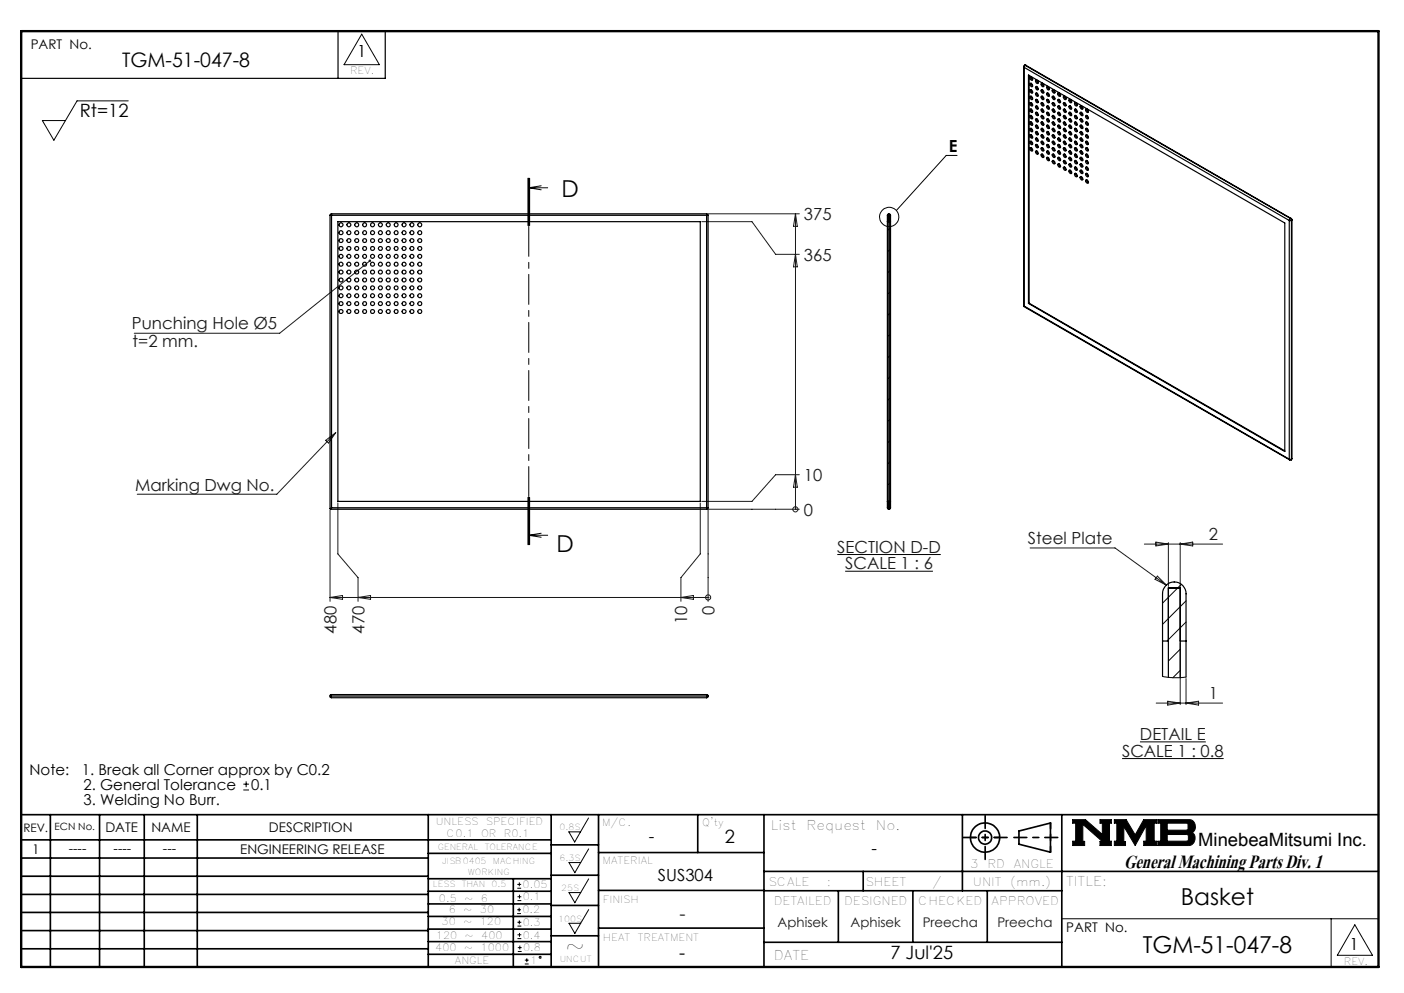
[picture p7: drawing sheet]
<svg xmlns="http://www.w3.org/2000/svg" width="297mm" height="210mm" viewBox="0 0 297 210" stroke-linecap="round" stroke-linejoin="round" font-family="sans-serif">
<g fill="none" stroke="#000" stroke-width=".21">
<path d="M76.5 7.2l3.8 6.5h-7.5zM27.1 21.3h-10.8l-4.9 8.4-2.4-4.2h4.9M111.7 37.7v10M111.8 39.7h4.1M111.8 39.7l2.7 .4M111.9 37.7v10M112 37.7v10M114.5 39.3l-2.7 .4M202.5 32.9h-2.3l-10.6 11.6M111.7 105.2v10M111.8 113.2h4.1M111.8 113.2l2.7 .4"/>
<path d="M111.9 105.2v10M112 105.2v10zM114.5 112.8l-2.7 .4M177.1 117.3h21.9M178.8 120.8h18.6M241.1 156.9h14M51.5 167.1h1.2M51.5 165.8h1.2M52.1 165.2v1.3M120.3 175.9h2.5l-1.2 2.2zM124.5 173l-1.7 2.9M124.5 179.5l-1.7 2.9"/>
<path d="M226.9 173.3h2.7l3.6 3.2v-2.4h-.5v-.8h2.4v.8h-.4v3.8h.4v.9h-2.4v-.9h.5l-4.1-3.6v3.6h.3v.9h-2.5v-.9h.6v-3.8h-.6zM235.7 173.3h2.5l1.9 3.3 1.8-3.3h2.8v.8h-.5v3.8h.5v.9h-2.8v-.9h.6v-3.3l-2.4 4.2-2.4-4v3.2h.4v.8h-2.4v-.9h.6v-3.8h-.6zM237.4 160.4h21.5M244.9 173.3h6.6a1.47 1.47 0 0 1 1.3 1.2 1.47 1.47 0 0 1-.7 1.6 1.48 1.48 0 0 1 .7 1.6 1.48 1.48 0 0 1-1.4 1.1h-6.5v-.9h.6v-3.8h-.6zM246.9 174.1h4.1l.3 .2v1l-.3 .3h-4.1zM246.9 176.5h4.2l.3 .3v.8l-.4 .3h-4.1zM109.4 193.2h.8M109.4 192.4h.8M109.4 187.8h.8M109.4 187h.8M109.5 198.5h.8M109.5 197.7h.8"/>
<path d="M109.5 195.9h.8M109.5 195h.8M109.5 190.5h.8M109.5 189.6h.8M109.8 192v.8M109.9 194.7v.8M109.9 186.6v.8M109.9 189.2v.8M109.9 197.3v.8M110 200v.8M120.4 182.4h2.4l-1.2 2.2zM120.4 188.8h2.4l-1.2 2.1z"/>
<path d="M120.4 195.3h2.4l-1.2 2.1zM124.5 185.9l-1.7 2.9M124.5 192.4l-1.7 2.9M224.6 194.3h67M281.6 194.3v10.2M286.6 195.6l3.7 6.4h-7.4zM109.5 201.2h.8M109.5 200.4h.8M111 203.9h.8M111 203.1h.8M111.4 202.7v.8"/>
<circle cx="188.1" cy="45.9" r="2.04"/>
<circle cx="114.3" cy="202.5" r=".2"/>
</g>
<g fill="none" stroke="#000" stroke-width=".35">
<path d="M4.5 172.3h287.1M4.5 177.6h112.1M10.7 172.3v32.2M21.1 172.3v32.2M30.5 172.3v32.2M41.7 172.3v32.2M90.6 172.3v32.2M116.6 172.3v32.2M116.6 178.7h10M126.6 172.3v32.2M147.6 172.3v8M161.6 172.3v32.2"/>
<path d="M203.6 172.3v16.1M215.5 175.7l6.7-1.6v6.1l-6.7-1.7zM224.6 172.3v32.2M4.5 185.3h86.1M4.5 181.5h86.1M4.5 189.2h86.1M4.5 193h86.1M4.5 196.8h86.1M90.6 199.1h26M90.6 193.8h26M90.6 188.5h26M90.6 191.2h26"/>
<path d="M90.6 180.5h26M90.6 185.8h26M90.6 196.5h26M108.6 185.8v18.5M116.6 185.1h10M116.6 191.5h10M116.6 197.9h10M126.6 196.3h35M126.6 188.3h35M126.6 180.3h35M161.6 184.3h130M161.6 199.3h63"/>
<path d="M161.6 188.4h63M177.3 188.4v10.9M182.6 184.3v4.1M193.1 188.4v10.9M208.8 188.4v10.9M4.5 200.7h86.1M90.6 201.8h26"/>
<circle cx="208.4" cy="177.1" r="3.1"/>
<circle cx="208.4" cy="177.1" r="1.4"/>
</g>
<path d="M4.5 6.6h287.1" fill="none" stroke="#000" stroke-width=".21" stroke-dasharray="6.3 1.3 1.3 1.3" stroke-dashoffset="1.9"/>
<path d="M71.5 6.6v10M81.5 6.6v10h-77" fill="none" stroke="#000" stroke-width=".25"/>
<path d="M205.3 177.1h6.2M222.2 174v6.2" fill="none" stroke="#000" stroke-width=".35" stroke-dasharray="15.2 1.3 1.3 1.3" stroke-dashoffset="14.1"/>
<path d="M203.8 177.1h9.2M208.4 172.5v9.2M214.5 177.1h9.3" fill="none" stroke="#000" stroke-width=".35" stroke-dasharray="15.2 1.3 1.3 1.3" stroke-dashoffset="12.5"/>
<path d="M4.5 6.6h287.1v197.9h-287.1z" fill="none" stroke="#000" stroke-width=".5"/>
<path d="M226.9 173.3v.8h.6v3.8h-.6v.9h2.5v-.9h-.3v-3.6l4.1 3.6h-.5v.9h2.4v-.9h-.4v-3.8h.4v-.8h-2.4v.8h.5v2.4l-3.6-3.2zM235.7 173.3v.8h.6v3.8h-.6v.9h2.4v-.8h-.4v-3.2l2.4 4 2.4-4.2v3.3h-.6v.9h2.8v-.9h-.5v-3.8h.5v-.8h-2.8l-1.8 3.3-1.9-3.3zM246.9 176.5h4.2l.3 .2v1l-.3 .2h-4.2zM244.9 173.3v.8h.6v3.8h-.6v.9h6.9l.7-.5 .3-.9-.1-.7-.6-.6a1.48 1.48 0 0 0 .7-1.6 1.48 1.48 0 0 0-1.3-1.2zM246.9 174.1h4.1l.3 .2v1.1l-.2 .2h-4.2z" fill-rule="evenodd" fill="#000"/>
<g fill="none" stroke="#191924" stroke-width=".21">
<path d="M78.2 55.2l-19 15.3h-30.8M148.4 46.9h10.7l5 6.9h5M149.8 45.2h19.3M168.3 45.2v62.5M168.3 53.8l.4 2.6h-.8zM168.3 45.2l.4 2.7h-.8zM68.9 93.1l2.1-1.6-1.5 2.2zM71 91.5l-12.4 13h-29.6M69.8 107.8v19.4M71.5 106.4v10.7l4.2 5.1v5M148.1 106.4v10.7l-4.1 5.1v5M168.3 107.7h.1"/>
<path d="M168.3 100.4l.4 2.6h-.8zM169.1 107.7h-19.3v19.5M169.1 100.4h-5l-5 5.6h-10.7M217.9 115.9h18l10.8 7.8M242.1 115.1h16.5M244.5 114.6l2.7 .5-2.7 .4zM247.2 114.8v9.2M249.7 114.8v9.2M249.7 115.1l2.6-.5v.9zM69.8 126.4h80M69.8 126.4l2.7-.5v.8zM75.7 126.4l2.7-.5v.8z"/>
<path d="M144 126.4l2.7-.5v.8zM149.8 126.4h.1M244.8 121.8l1.9 1.9-2.4-1.2zM249.7 135.9v13.1M244.6 148.7h14M247 148.3l2.7 .4-2.7 .4zM250.9 143.5v5.5M250.9 148.7l2.6-.4v.8z"/>
<circle cx="168.3" cy="107.7" r=".54"/>
<circle cx="149.8" cy="126.3" r=".55"/>
</g>
<path d="M111.9 37.7v77.5" fill="none" stroke="#000" stroke-width=".21" stroke-dasharray="6.3 1.3 1.3 1.3"/>
<path d="M78.1 55h.4l-.3 .2 .3-.2a.26 .26 0 0 1-.1 .4 .26 .26 0 0 1-.4-.1 .26 .26 0 0 1 .1-.3z" fill="#191924"/>
<g fill="none" stroke="#000" stroke-width=".25">
<path d="M216.5 14.1l.1 .1M216.5 14.1v50.7M216.6 14.2l56.1 32.4M216.6 14.2v50.5M216.7 13.8l-.2 .3M216.7 13.8h.3M216.7 13.8h.2M216.9 13.8l-.3 .4M216.9 13.8h.1M216.9 13.8l56.1 32.4M217 13.8l56.1 32.4M217.6 15.9l54.2 31.3v48.3l-54.2-31.3z"/>
<path d="M217.7 15.9v48.2M217.9 16.3a.39 .39 0 0 1 .5 .2 .39 .39 0 0 1-.1 .5l-.4-.3zM217.9 17.7a.39 .39 0 0 1 .5 .2 .39 .39 0 0 1-.1 .5l-.4-.3zM217.9 19a.39 .39 0 0 1 .5 .2 .39 .39 0 0 1-.1 .5l-.4-.2zM218.1 16.3l.3 .6M218.1 17.6l.3 .6M218.1 19l.3 .6M219.1 16.9a.44 .44 0 0 1 .4 .3 .44 .44 0 0 1 0 .5l-.4-.4zM219.1 18.3a.37 .37 0 0 1 .5 .3 .37 .37 0 0 1-.2 .4l-.3-.4zM219.1 19.6a.44 .44 0 0 1 .4 .3 .44 .44 0 0 1 0 .5l-.4-.4zM219.3 16.9l.1 .4 .2 .2M219.3 18.3l.1 .4 .2 .2"/>
<path d="M219.3 19.6l.1 .4 .2 .2M220.2 19a.39 .39 0 0 1 .5 .2 .39 .39 0 0 1-.1 .5l-.3-.2zM220.3 17.6a.42 .42 0 0 1 .5 .3 .42 .42 0 0 1-.2 .5l-.4-.5zM220.5 17.6l.3 .6M220.5 19l.3 .6M221.5 18.3a.37 .37 0 0 1 .5 .2 .37 .37 0 0 1-.3 .5l-.2-.2zM221.5 19.6a.44 .44 0 0 1 .4 .3 .44 .44 0 0 1-.1 .5l-.3-.3zM221.7 18.3v.4l.3 .2M221.7 19.6v.4l.3 .2M222.6 19a.39 .39 0 0 1 .5 .2 .39 .39 0 0 1-.1 .5l-.3-.2zM222.8 19l.4 .6M223.8 19.7a.39 .39 0 0 1 .5 .2 .39 .39 0 0 1-.1 .5l-.4-.3z"/>
<path d="M224 19.6l.3 .6M217.9 20.4a.39 .39 0 0 1 .5 .2 .39 .39 0 0 1-.1 .5l-.4-.3zM217.9 21.8a.39 .39 0 0 1 .5 .1 .39 .39 0 0 1-.1 .5l-.4-.2zM217.9 23.1a.39 .39 0 0 1 .5 .2 .39 .39 0 0 1-.1 .5l-.4-.2zM217.9 25.9a.39 .39 0 0 1 .5 .1 .39 .39 0 0 1-.1 .5l-.4-.2zM217.9 27.2a.39 .39 0 0 1 .5 .2 .39 .39 0 0 1-.1 .5l-.4-.3zM217.9 28.6a.39 .39 0 0 1 .5 .1 .39 .39 0 0 1-.1 .5l-.4-.2zM217.9 29.9a.39 .39 0 0 1 .5 .2 .39 .39 0 0 1-.1 .5l-.4-.3zM217.9 31.3a.39 .39 0 0 1 .5 .1 .39 .39 0 0 1-.1 .6l-.4-.3zM217.9 24.4a.42 .42 0 0 1 .5 .3 .42 .42 0 0 1-.1 .4l-.4-.3zM218.1 20.3l.3 .6M218.1 21.7l.3 .6"/>
<path d="M218.1 23.1l.3 .6M218.1 24.4l.3 .6M218.1 25.8l.3 .6M218.1 27.1l.3 .6M218.1 28.5l.3 .6M218.1 29.9l.1 .3 .2 .2M218.1 31.2l.3 .6M219.1 21.1a.4 .4 0 0 1 .4 .2 .4 .4 0 0 1 0 .5l-.4-.3zM219.1 23.8a.4 .4 0 0 1 .4 .2 .4 .4 0 0 1 0 .5l-.4-.3zM219.1 25.2a.4 .4 0 0 1 .4 .2 .4 .4 0 0 1 0 .5l-.3-.2zM219.1 22.4a.43 .43 0 0 1 .5 .3 .43 .43 0 0 1-.1 .4l-.4-.4zM219.1 26.4a.44 .44 0 0 1 .4 .3 .44 .44 0 0 1 0 .5l-.4-.4z"/>
<path d="M219.1 27.8a.37 .37 0 0 1 .5 .3 .37 .37 0 0 1-.2 .4l-.3-.4zM219.1 29.2a.44 .44 0 0 1 .4 .2 .44 .44 0 0 1 0 .5l-.4-.4zM219.1 30.5a.37 .37 0 0 1 .5 .3 .37 .37 0 0 1-.2 .4l-.3-.3zM219.1 31.9a.43 .43 0 0 1 .5 .3 .43 .43 0 0 1-.1 .5l-.4-.5zM219.3 21l.1 .4 .2 .2M219.3 22.4l.1 .3 .2 .3M219.3 23.7l.1 .4 .2 .2M219.3 25.1l.1 .4 .2 .2M219.3 26.4l.1 .4 .2 .2M219.3 27.8l.1 .4 .2 .2M219.3 29.2l.1 .3 .2 .3M219.3 30.5l.1 .4 .2 .2"/>
<path d="M219.3 31.9l.1 .3 .2 .3M220.3 20.3a.37 .37 0 0 1 .5 .3 .37 .37 0 0 1-.3 .5l-.3-.4zM220.3 21.7a.42 .42 0 0 1 .4 .2 .42 .42 0 0 1-.1 .5l-.4-.4zM220.3 23.1a.37 .37 0 0 1 .5 .2 .37 .37 0 0 1-.3 .5l-.3-.4zM220.3 24.4a.42 .42 0 0 1 .4 .3 .42 .42 0 0 1-.1 .4l-.4-.3zM220.3 25.8a.37 .37 0 0 1 .5 .2 .37 .37 0 0 1-.3 .5l-.3-.4zM220.3 27.2a.42 .42 0 0 1 .5 .2 .42 .42 0 0 1-.2 .5l-.4-.4zM220.3 28.5a.42 .42 0 0 1 .4 .3 .42 .42 0 0 1-.1 .4l-.4-.4zM220.3 29.9a.37 .37 0 0 1 .5 .2 .37 .37 0 0 1-.3 .5l-.3-.4zM220.3 31.2a.42 .42 0 0 1 .4 .3 .42 .42 0 0 1-.1 .5l-.4-.4zM220.3 32.6a.37 .37 0 0 1 .5 .2 .37 .37 0 0 1-.3 .5l-.3-.4zM220.5 20.3l.3 .6"/>
<path d="M220.5 21.7l.3 .6M220.5 23.1l.3 .6M220.5 24.4l.3 .6M220.5 25.8l.3 .6M220.5 27.1l.3 .6M220.5 28.5l.3 .6M220.5 29.9l.3 .5M220.5 31.2l.3 .6M220.5 32.6l.3 .6M221.5 21a.37 .37 0 0 1 .5 .3 .37 .37 0 0 1-.3 .4l-.2-.2zM221.5 22.4a.43 .43 0 0 1 .4 .2 .43 .43 0 0 1-.1 .5l-.3-.2zM221.5 23.7a.44 .44 0 0 1 .4 .3 .44 .44 0 0 1-.1 .5l-.3-.3z"/>
<path d="M221.5 25.1a.37 .37 0 0 1 .5 .2 .37 .37 0 0 1-.3 .5l-.2-.2zM221.5 26.4a.44 .44 0 0 1 .4 .3 .44 .44 0 0 1-.1 .5l-.3-.3zM221.5 27.8a.37 .37 0 0 1 .5 .3 .37 .37 0 0 1-.3 .4l-.2-.2zM221.5 29.2a.44 .44 0 0 1 .4 .2 .44 .44 0 0 1-.1 .5l-.3-.2zM221.5 30.5a.37 .37 0 0 1 .5 .3 .37 .37 0 0 1-.3 .4l-.2-.2zM221.5 31.9a.43 .43 0 0 1 .4 .3 .43 .43 0 0 1-.1 .5l-.3-.3zM221.5 33.3a.44 .44 0 0 1 .4 .2 .44 .44 0 0 1-.1 .5l-.3-.2zM221.7 21v.4l.3 .2M221.7 22.4v.3l.3 .3M221.7 23.7v.4l.3 .2M221.7 25.1v.4l.3 .2M221.7 26.4v.4l.3 .2"/>
<path d="M221.7 27.8v.4l.3 .2M221.7 29.2v.3l.3 .3M221.7 30.5v.4l.3 .2M221.7 31.9v.3l.3 .3M221.7 33.3v.3l.3 .3M222.7 20.3a.42 .42 0 0 1 .4 .3 .42 .42 0 0 1-.1 .5l-.4-.4zM222.7 21.7a.42 .42 0 0 1 .4 .2 .42 .42 0 0 1-.1 .5l-.4-.4zM222.7 23.1a.42 .42 0 0 1 .4 .2 .42 .42 0 0 1-.1 .5l-.4-.4zM222.7 24.4a.42 .42 0 0 1 .4 .3 .42 .42 0 0 1-.1 .4l-.4-.3zM222.7 25.8a.42 .42 0 0 1 .4 .2 .42 .42 0 0 1-.1 .5l-.3-.2-.1-.3zM222.7 27.2a.42 .42 0 0 1 .4 .2 .42 .42 0 0 1-.1 .5l-.4-.4zM222.7 28.5a.42 .42 0 0 1 .4 .3 .42 .42 0 0 1-.1 .4l-.4-.4z"/>
<path d="M222.7 29.9a.42 .42 0 0 1 .4 .2 .42 .42 0 0 1-.1 .5l-.4-.4zM222.7 31.2a.42 .42 0 0 1 .4 .3 .42 .42 0 0 1-.1 .5l-.4-.4zM222.7 32.6a.42 .42 0 0 1 .4 .2 .42 .42 0 0 1-.1 .5l-.3-.2-.1-.3zM222.7 33.9a.42 .42 0 0 1 .4 .3 .42 .42 0 0 1-.1 .5l-.4-.4zM222.8 20.3l.4 .6M222.8 21.7l.4 .6M222.8 23.1l.4 .6M222.8 24.4l.4 .6M222.8 25.8l.4 .6M222.8 27.1l.4 .6M222.8 28.5l.4 .6M222.8 29.9l.4 .5"/>
<path d="M222.8 31.2l.4 .6M222.8 32.6l.4 .6M222.8 33.9l.4 .6M223.8 21.1a.39 .39 0 0 1 .5 .2 .39 .39 0 0 1-.1 .5l-.4-.3zM223.8 23.8a.39 .39 0 0 1 .5 .2 .39 .39 0 0 1-.1 .5l-.4-.3zM223.8 25.2a.39 .39 0 0 1 .5 .1 .39 .39 0 0 1-.1 .6l-.4-.3zM223.8 34.7a.39 .39 0 0 1 .5 .2 .39 .39 0 0 1-.1 .5l-.4-.3zM223.8 22.4a.42 .42 0 0 1 .5 .2 .42 .42 0 0 1-.1 .5l-.4-.4zM223.8 26.4a.42 .42 0 0 1 .5 .3 .42 .42 0 0 1-.1 .5l-.4-.4zM223.8 27.8a.37 .37 0 0 1 .5 .3 .37 .37 0 0 1-.3 .4l-.2-.4zM223.8 29.2a.42 .42 0 0 1 .5 .2 .42 .42 0 0 1-.1 .5l-.4-.4zM223.8 30.5a.37 .37 0 0 1 .5 .3 .37 .37 0 0 1-.3 .4l-.2-.3z"/>
<path d="M223.8 31.9a.42 .42 0 0 1 .5 .3 .42 .42 0 0 1-.1 .5l-.4-.5zM223.8 33.3a.42 .42 0 0 1 .5 .2 .42 .42 0 0 1-.1 .5l-.4-.4zM224 21l.3 .6M224 22.4l.3 .6M224 23.7l.3 .6M224 25.1l.3 .6M224 26.4l.3 .6M224 27.8l.3 .6M224 29.2l.3 .6M224 30.5l.3 .6M224 31.9l.3 .6M224 33.3l.3 .6"/>
<path d="M224 34.6l.1 .4 .2 .2M225 29.9a.4 .4 0 0 1 .4 .2 .4 .4 0 0 1 0 .5l-.3-.1zM225 20.3a.37 .37 0 0 1 .5 .3 .37 .37 0 0 1-.3 .5l-.2-.4zM225 21.7a.44 .44 0 0 1 .4 .3 .44 .44 0 0 1 0 .4l-.4-.4zM225 23.1a.37 .37 0 0 1 .5 .2 .37 .37 0 0 1-.3 .5l-.2-.4zM225 24.4a.44 .44 0 0 1 .4 .3 .44 .44 0 0 1 0 .4l-.4-.3zM225 25.8a.37 .37 0 0 1 .5 .2 .37 .37 0 0 1-.3 .5l-.2-.4zM225 27.2a.43 .43 0 0 1 .5 .2 .43 .43 0 0 1-.1 .5l-.4-.4zM225 28.5a.44 .44 0 0 1 .4 .3 .44 .44 0 0 1 0 .4l-.4-.4zM225 31.2a.44 .44 0 0 1 .4 .3 .44 .44 0 0 1 0 .5l-.4-.4zM225 32.6a.37 .37 0 0 1 .5 .2 .37 .37 0 0 1-.3 .5l-.2-.4zM225 33.9a.44 .44 0 0 1 .4 .3 .44 .44 0 0 1 0 .5l-.4-.4z"/>
<path d="M225 35.3a.37 .37 0 0 1 .5 .3 .37 .37 0 0 1-.3 .4l-.2-.3zM225.2 20.3v.4l.3 .2M225.2 21.7v.3l.3 .3M225.2 23.1v.3l.3 .3M225.2 24.4v.4l.3 .2M225.2 25.8v.3l.3 .3M225.2 27.1v.4l.3 .2M225.2 28.5v.3l.3 .3M225.2 29.9v.3l.3 .2M225.2 31.2v.4l.3 .2M225.2 32.6v.3l.3 .3M225.2 33.9v.4l.3 .2"/>
<path d="M225.2 35.3v.4l.3 .2M226.1 21.1a.39 .39 0 0 1 .5 .2 .39 .39 0 0 1-.1 .5l-.3-.3zM226.1 23.8a.39 .39 0 0 1 .5 .2 .39 .39 0 0 1-.1 .5l-.3-.3zM226.1 25.2a.39 .39 0 0 1 .5 .1 .39 .39 0 0 1-.1 .6l-.3-.3zM226.1 34.7a.39 .39 0 0 1 .5 .2 .39 .39 0 0 1-.1 .5l-.3-.3zM226.2 22.4a.42 .42 0 0 1 .4 .2 .42 .42 0 0 1-.1 .5l-.4-.4zM226.2 26.4a.42 .42 0 0 1 .4 .3 .42 .42 0 0 1-.1 .5l-.4-.4zM226.2 27.8a.37 .37 0 0 1 .5 .3 .37 .37 0 0 1-.3 .4l-.3-.4zM226.2 29.2a.42 .42 0 0 1 .4 .2 .42 .42 0 0 1-.1 .5l-.4-.4zM226.2 30.5a.37 .37 0 0 1 .5 .3 .37 .37 0 0 1-.3 .4l-.3-.3zM226.2 31.9a.42 .42 0 0 1 .4 .3 .42 .42 0 0 1-.1 .5l-.4-.5zM226.2 33.3a.42 .42 0 0 1 .4 .2 .42 .42 0 0 1-.1 .5l-.4-.4z"/>
<path d="M226.2 36a.42 .42 0 0 1 .4 .2 .42 .42 0 0 1-.1 .5l-.4-.4zM226.3 21l.4 .6M226.3 22.4l.4 .6M226.3 23.7l.4 .6M226.3 25.1l.4 .6M226.3 26.4l.4 .6M226.3 27.8l.4 .6M226.3 29.2l.4 .6M226.3 30.5l.4 .6M226.3 31.9l.4 .6M226.3 33.3l.4 .6M226.3 34.6l.4 .6"/>
<path d="M226.3 36l.4 .6M227.4 21.7a.44 .44 0 0 1 .4 .2 .44 .44 0 0 1-.1 .5l-.3-.2zM227.4 23.1a.37 .37 0 0 1 .4 .2 .37 .37 0 0 1-.2 .5l-.2-.3zM227.4 24.4a.44 .44 0 0 1 .4 .3 .44 .44 0 0 1-.1 .4l-.3-.2zM227.4 25.8a.37 .37 0 0 1 .4 .2 .37 .37 0 0 1-.2 .5l-.2-.2zM227.4 27.2a.43 .43 0 0 1 .4 .2 .43 .43 0 0 1-.1 .5l-.3-.3zM227.4 28.5a.44 .44 0 0 1 .4 .2 .44 .44 0 0 1-.1 .5l-.3-.2zM227.4 29.9a.37 .37 0 0 1 .4 .2 .37 .37 0 0 1-.2 .5l-.2-.3zM227.4 31.2a.44 .44 0 0 1 .4 .3 .44 .44 0 0 1-.1 .5l-.3-.3zM227.4 32.6a.37 .37 0 0 1 .4 .2 .37 .37 0 0 1-.2 .5l-.2-.2zM227.4 33.9a.44 .44 0 0 1 .4 .3 .44 .44 0 0 1-.1 .5l-.3-.3zM227.4 35.3a.37 .37 0 0 1 .4 .2 .37 .37 0 0 1-.2 .5l-.2-.2z"/>
<path d="M227.4 36.7a.43 .43 0 0 1 .4 .2 .43 .43 0 0 1-.1 .5l-.3-.3zM227.5 21.7l.1 .3 .3 .3M227.5 23.1l.1 .3 .3 .3M227.5 24.4l.1 .4 .3 .2M227.5 25.8l.1 .3 .3 .3M227.5 27.1l.1 .4 .3 .2M227.5 28.5l.1 .3 .3 .3M227.5 29.9l.1 .3 .3 .2M227.5 31.2l.1 .4 .3 .2M227.5 32.6l.1 .3 .3 .3M227.5 33.9l.1 .4 .3 .2M227.5 35.3l.1 .4 .3 .2"/>
<path d="M227.5 36.6l.1 .4 .3 .2M228.5 23.8a.39 .39 0 0 1 .5 .2 .39 .39 0 0 1-.1 .5l-.3-.3zM228.5 25.2a.39 .39 0 0 1 .5 .1 .39 .39 0 0 1-.1 .6l-.3-.3zM228.5 34.7a.39 .39 0 0 1 .5 .2 .39 .39 0 0 1-.1 .5l-.3-.3zM228.6 22.4a.42 .42 0 0 1 .4 .2 .42 .42 0 0 1-.1 .5l-.4-.4zM228.6 26.4a.42 .42 0 0 1 .4 .3 .42 .42 0 0 1-.1 .5l-.4-.4zM228.6 27.8a.37 .37 0 0 1 .4 .3 .37 .37 0 0 1-.2 .4l-.3-.4zM228.6 29.2a.42 .42 0 0 1 .4 .2 .42 .42 0 0 1-.1 .5l-.4-.4zM228.6 30.5a.37 .37 0 0 1 .4 .3 .37 .37 0 0 1-.2 .4l-.3-.3zM228.6 31.9a.42 .42 0 0 1 .4 .3 .42 .42 0 0 1-.1 .5l-.4-.5zM228.6 33.3a.42 .42 0 0 1 .4 .2 .42 .42 0 0 1-.1 .5l-.4-.4zM228.6 36a.42 .42 0 0 1 .4 .2 .42 .42 0 0 1-.1 .5l-.4-.4z"/>
<path d="M228.6 37.4a.37 .37 0 0 1 .4 .2 .37 .37 0 0 1-.2 .5l-.3-.4zM228.7 22.4l.4 .6M228.7 23.7l.4 .6M228.7 25.1l.4 .6M228.7 26.4l.4 .6M228.7 27.8l.4 .6M228.7 29.2l.4 .6M228.7 30.5l.4 .6M228.7 31.9l.4 .6M228.7 33.3l.4 .6M228.7 34.6l.4 .6M228.7 36l.4 .6"/>
<path d="M228.7 37.4l.4 .6M229.7 24.5a.39 .39 0 0 1 .4 .1 .39 .39 0 0 1-.1 .5l-.3-.2zM229.7 29.9a.39 .39 0 0 1 .4 .2 .39 .39 0 0 1-.1 .5l-.3-.3zM229.7 23.1a.37 .37 0 0 1 .5 .2 .37 .37 0 0 1-.3 .5l-.2-.4zM229.7 25.8a.37 .37 0 0 1 .5 .2 .37 .37 0 0 1-.3 .5l-.2-.4zM229.7 27.2a.42 .42 0 0 1 .5 .2 .42 .42 0 0 1-.2 .5l-.3-.4zM229.7 28.5a.42 .42 0 0 1 .5 .3 .42 .42 0 0 1-.2 .4l-.3-.4zM229.7 31.2a.42 .42 0 0 1 .5 .3 .42 .42 0 0 1-.2 .5l-.3-.4zM229.7 32.6a.37 .37 0 0 1 .5 .2 .37 .37 0 0 1-.3 .5l-.2-.4zM229.7 33.9a.42 .42 0 0 1 .5 .3 .42 .42 0 0 1-.2 .5l-.3-.4zM229.7 35.3a.37 .37 0 0 1 .5 .2 .37 .37 0 0 1-.3 .5l-.2-.4zM229.7 36.7a.42 .42 0 0 1 .5 .2 .42 .42 0 0 1-.2 .5l-.3-.4z"/>
<path d="M229.7 38a.42 .42 0 0 1 .5 .3 .42 .42 0 0 1-.2 .5l-.3-.4zM229.9 23.1l.3 .6M229.9 24.4l.3 .6M229.9 25.8l.3 .6M229.9 27.1l.3 .6M229.9 28.5l.3 .6M229.9 29.9l.1 .3 .2 .2M229.9 31.2l.3 .6M229.9 32.6l.3 .6M229.9 33.9l.3 .6M229.9 35.3l.3 .6M229.9 36.6l.3 .6"/>
<path d="M229.9 38l.3 .6M69.8 45.5l.1 62.1M69.8 45.5h.3M70.1 45.2l-.3 .3M70.1 45.2v.3M70.1 45.5v61.9M70.1 45.5h79.4M70.1 45.2h79.4M71.5 46.9h76.6v59.1h-76.6zM149.5 45.5h.3M149.5 45.2l.3 .3M149.5 45.2v.3"/>
<path d="M149.5 45.5v61.9M149.8 45.5v61.9M187.7 46.9h.2M187.9 45.3h.3l.2 .2v61.9a.34 .34 0 0 1-.4 .3 .34 .34 0 0 1-.3-.3v-61.9zM187.9 45.4h.3v62.2h-.3zM188.2 46.9h.2M272.7 46.6h.5M272.7 46.6v50.5M273 46.2l.2 .4M273 46.2l-.3 .4M273 46.2h.1M273.1 46.2l.2 .3"/>
<path d="M273.2 46.6v50.5M273.3 46.5l-.1 .1M273.3 46.5v50.5M216.5 64.8l56.3 32.5M216.6 64.7l-.1 .1M216.6 64.7l56.1 32.4M217.7 64.1l-.1 .1M217.7 64.1l54.1 31.2M272.7 97.1h.5M272.7 97.1l.1 .2M272.8 97.3h.3M273.2 97.1l-.1 .2"/>
<path d="M273.3 97l-.2 .3M273.3 97l-.1 .1M69.9 107.6l79.6 .1M70.1 107.4l-.2 .2M70.1 107.4h79.4M149.5 107.4v.3M149.5 107.4h.3M149.8 107.4l-.1 .2-.2 .1M187.7 106h.2M187.9 107.2h.3M188.2 106h.2M245.9 135.6h1.3"/>
<path d="M249.7 135.6h1.2M69.9 147.5l79.6 .1M69.9 147v.5M69.9 147l.1 .2M70 147.2l-.1 .3M70 147.2h79.5M149.5 147.2v.4M149.5 147.2h.3M149.5 146.9v.3M149.5 146.9l-79.6 .1M149.5 146.9l.3 .3M149.8 147.2v.2l-.3 .2"/>
<path d="M245.9 143v-17.4a2.49 2.49 0 0 1 2.5-2.5 2.49 2.49 0 0 1 2.5 2.5v17.6M247.2 143.3v-19h2.5v19"/>
<circle cx="72.1" cy="50.9" r=".41"/>
<circle cx="72.1" cy="52.5" r=".41"/>
<circle cx="72.1" cy="47.5" r=".41"/>
<circle cx="72.1" cy="54.2" r=".41"/>
<circle cx="72.1" cy="59.2" r=".41"/>
<circle cx="72.1" cy="57.5" r=".42"/>
<circle cx="72.1" cy="49.2" r=".42"/>
<circle cx="72.1" cy="55.9" r=".42"/>
<circle cx="73.8" cy="50.9" r=".42"/>
<circle cx="73.8" cy="52.5" r=".42"/>
<circle cx="73.8" cy="47.5" r=".42"/>
<circle cx="73.8" cy="59.2" r=".42"/>
<circle cx="73.8" cy="54.2" r=".42"/>
<circle cx="73.8" cy="49.2" r=".42"/>
<circle cx="73.8" cy="55.9" r=".42"/>
<circle cx="73.8" cy="57.5" r=".42"/>
<circle cx="75.5" cy="50.9" r=".43"/>
<circle cx="75.5" cy="52.6" r=".42"/>
<circle cx="75.5" cy="47.5" r=".42"/>
<circle cx="75.5" cy="59.2" r=".42"/>
<circle cx="75.5" cy="54.2" r=".42"/>
<circle cx="75.5" cy="57.5" r=".43"/>
<circle cx="75.5" cy="49.2" r=".43"/>
<circle cx="75.5" cy="55.9" r=".43"/>
<circle cx="77.1" cy="50.9" r=".41"/>
<circle cx="77.1" cy="52.5" r=".41"/>
<circle cx="77.1" cy="47.5" r=".41"/>
<circle cx="77.1" cy="59.2" r=".41"/>
<circle cx="77.1" cy="54.2" r=".41"/>
<circle cx="77.1" cy="57.5" r=".42"/>
<circle cx="77.1" cy="49.2" r=".42"/>
<circle cx="77.1" cy="55.9" r=".42"/>
<circle cx="78.8" cy="50.9" r=".41"/>
<circle cx="78.8" cy="52.5" r=".41"/>
<circle cx="78.8" cy="47.5" r=".41"/>
<circle cx="78.8" cy="54.2" r=".41"/>
<circle cx="78.8" cy="59.2" r=".41"/>
<circle cx="78.8" cy="57.5" r=".42"/>
<circle cx="78.8" cy="49.2" r=".42"/>
<circle cx="78.8" cy="55.9" r=".42"/>
<circle cx="80.5" cy="50.9" r=".42"/>
<circle cx="80.5" cy="52.5" r=".42"/>
<circle cx="80.5" cy="47.5" r=".42"/>
<circle cx="80.5" cy="54.2" r=".42"/>
<circle cx="80.5" cy="59.2" r=".42"/>
<circle cx="80.5" cy="55.9" r=".42"/>
<circle cx="80.5" cy="49.2" r=".42"/>
<circle cx="80.5" cy="57.5" r=".42"/>
<circle cx="82.1" cy="50.9" r=".43"/>
<circle cx="82.1" cy="52.6" r=".42"/>
<circle cx="82.1" cy="47.5" r=".42"/>
<circle cx="82.1" cy="54.2" r=".42"/>
<circle cx="82.1" cy="59.2" r=".42"/>
<circle cx="82.1" cy="57.5" r=".43"/>
<circle cx="82.1" cy="49.2" r=".43"/>
<circle cx="82.1" cy="55.9" r=".43"/>
<circle cx="83.8" cy="50.9" r=".41"/>
<circle cx="83.8" cy="52.5" r=".41"/>
<circle cx="83.8" cy="47.5" r=".41"/>
<circle cx="83.8" cy="59.2" r=".41"/>
<circle cx="83.8" cy="54.2" r=".41"/>
<circle cx="83.8" cy="57.5" r=".42"/>
<circle cx="83.8" cy="49.2" r=".42"/>
<circle cx="83.8" cy="55.9" r=".42"/>
<circle cx="85.5" cy="50.9" r=".41"/>
<circle cx="85.5" cy="52.5" r=".41"/>
<circle cx="85.5" cy="47.5" r=".41"/>
<circle cx="85.5" cy="54.2" r=".41"/>
<circle cx="85.5" cy="59.2" r=".41"/>
<circle cx="85.5" cy="57.5" r=".42"/>
<circle cx="85.5" cy="49.2" r=".42"/>
<circle cx="85.5" cy="55.9" r=".42"/>
<circle cx="87.1" cy="50.9" r=".42"/>
<circle cx="87.1" cy="52.5" r=".42"/>
<circle cx="87.1" cy="47.5" r=".42"/>
<circle cx="87.1" cy="59.2" r=".42"/>
<circle cx="87.1" cy="54.2" r=".42"/>
<circle cx="87.1" cy="55.9" r=".42"/>
<circle cx="87.1" cy="49.2" r=".42"/>
<circle cx="87.1" cy="57.5" r=".42"/>
<circle cx="88.8" cy="50.9" r=".43"/>
<circle cx="88.8" cy="52.6" r=".42"/>
<circle cx="88.8" cy="47.5" r=".42"/>
<circle cx="88.8" cy="54.2" r=".42"/>
<circle cx="88.8" cy="59.2" r=".42"/>
<circle cx="88.8" cy="57.5" r=".43"/>
<circle cx="88.8" cy="55.9" r=".43"/>
<circle cx="88.8" cy="49.2" r=".43"/>
<circle cx="72.1" cy="65.9" r=".41"/>
<circle cx="72.1" cy="62.5" r=".41"/>
<circle cx="72.1" cy="60.9" r=".41"/>
<circle cx="72.1" cy="64.2" r=".42"/>
<circle cx="73.8" cy="62.5" r=".42"/>
<circle cx="73.8" cy="65.9" r=".42"/>
<circle cx="73.8" cy="60.9" r=".42"/>
<circle cx="73.8" cy="64.2" r=".42"/>
<circle cx="75.5" cy="65.9" r=".42"/>
<circle cx="75.5" cy="62.5" r=".42"/>
<circle cx="75.5" cy="60.9" r=".42"/>
<circle cx="75.5" cy="64.2" r=".43"/>
<circle cx="77.1" cy="65.9" r=".41"/>
<circle cx="77.1" cy="62.5" r=".41"/>
<circle cx="77.1" cy="60.9" r=".41"/>
<circle cx="77.1" cy="64.2" r=".42"/>
<circle cx="78.8" cy="62.5" r=".41"/>
<circle cx="78.8" cy="65.9" r=".41"/>
<circle cx="78.8" cy="60.9" r=".41"/>
<circle cx="78.8" cy="64.2" r=".42"/>
<circle cx="80.5" cy="65.9" r=".42"/>
<circle cx="80.5" cy="62.5" r=".42"/>
<circle cx="80.5" cy="60.9" r=".42"/>
<circle cx="80.5" cy="64.2" r=".42"/>
<circle cx="82.1" cy="65.9" r=".42"/>
<circle cx="82.1" cy="62.5" r=".42"/>
<circle cx="82.1" cy="60.9" r=".42"/>
<circle cx="82.1" cy="64.2" r=".43"/>
<circle cx="83.8" cy="65.9" r=".41"/>
<circle cx="83.8" cy="62.5" r=".41"/>
<circle cx="83.8" cy="60.9" r=".41"/>
<circle cx="83.8" cy="64.2" r=".42"/>
<circle cx="85.5" cy="62.5" r=".41"/>
<circle cx="85.5" cy="65.9" r=".41"/>
<circle cx="85.5" cy="60.9" r=".41"/>
<circle cx="85.5" cy="64.2" r=".42"/>
<circle cx="87.1" cy="65.9" r=".42"/>
<circle cx="87.1" cy="62.5" r=".42"/>
<circle cx="87.1" cy="60.9" r=".42"/>
<circle cx="87.1" cy="64.2" r=".42"/>
<circle cx="88.8" cy="62.5" r=".42"/>
<circle cx="88.8" cy="65.9" r=".42"/>
<circle cx="88.8" cy="60.9" r=".42"/>
<circle cx="88.8" cy="64.2" r=".43"/>
</g>
<g fill="none" stroke="#000" stroke-width=".21">
<path d="M188.2 48.3l-.3 .3M188.2 52.8l-.3 .3M188.2 57.3l-.3 .3M188.2 61.8l-.3 .3M188.2 66.3l-.3 .3M188.2 70.8l-.3 .3M188.2 75.2l-.3 .4M188.2 79.7l-.3 .4M188.2 84.2l-.3 .4M188.2 88.7l-.3 .3M188.2 93.2l-.3 .3M188.2 97.7l-.3 .3"/>
<path d="M188.2 102.2l-.3 .3M188.4 106.5l-.7 .7M249.7 137.3l-2.5 2.5M249.9 123.6l-4 4M250.9 127.1l-5 4.9M250.9 131.5l-4 4.1M245.9 143l2 .3 3-.1M249.7 141.8l-1.6 1.5"/>
</g>
<text font-size="6.2" x="237.8" y="183.6">General Machining Parts Div. 1</text>
<g font-size="4.9">
<text x="118.8" y="41.6">D</text>
<text x="117.7" y="116.6">D</text>
<text x="249.8" y="191.4">Basket</text>
<text x="119.6" y="201.8">~</text>
<text x="241.7" y="201.5">TGM-51-047-8</text>
</g>
<text font-size="4.2" x="25.8" y="14.3">TGM-51-047-8</text>
<g font-size="3.9">
<text x="16.9" y="24.6">Rt=12</text>
<text x="153.3" y="178.4">2</text>
<text x="253.5" y="178.9">MinebeaMitsumi Inc.</text>
<text x="143.7" y="202.9">-</text>
<text x="188.3" y="202.9">7 Jul'25</text>
</g>
<text font-size="3.9" fill="#191924" x="143.7" y="194.6">-</text>
<g font-size="3.5">
<text x="75.6" y="12.1">1</text>
<text x="200.7" y="32.1">E</text>
<text x="137.3" y="178.2">-</text>
<text x="184.4" y="180.5">-</text>
<text x="139.2" y="186.3">SUS304</text>
<text x="285.5" y="200.9">1</text>
</g>
<g font-size="3.5" fill="#191924">
<text x="170.1" y="46.5">375</text>
<text x="170.1" y="55.1">365</text>
<text x="27.9" y="69.7">Punching Hole Ø5</text>
<text x="28.1" y="73.5">t=2 mm.</text>
<text x="170.1" y="101.7">10</text>
<text x="28.6" y="103.7">Marking Dwg No.</text>
<text x="170.1" y="109">0</text>
<text x="177.1" y="116.9">SECTION D-D</text>
<text x="217.5" y="115.1">Steel Plate</text>
<text x="255.7" y="114.3">2</text>
<text x="178.8" y="120.4">SCALE 1 : 6</text>
<text x="151.2" y="130.1" transform="rotate(-90 151.2 130.1)">0</text>
<text x="71.2" y="134" transform="rotate(-90 71.2 134)">480</text>
<text x="77.1" y="134" transform="rotate(-90 77.1 134)">470</text>
<text x="145.4" y="132" transform="rotate(-90 145.4 132)">10</text>
<text x="255.7" y="147.9">1</text>
<text x="237.4" y="160">SCALE 1 : 0.8</text>
<text x="241.1" y="156.5">DETAIL E</text>
</g>
<g font-size="3.2">
<text x="6.3" y="163.9">Note:</text>
<text x="17.3" y="163.9">1. Break all Corner approx by C0.2</text>
<text x="17.7" y="167">2. General Tolerance</text>
<text x="53.1" y="167">0.1</text>
<text x="17.7" y="170.2">3. Welding No Burr.</text>
</g>
<g font-size="2.8">
<text x="6.5" y="10.4">PART No.</text>
<text x="22.3" y="175.9">DATE</text>
<text x="32" y="175.9">NAME</text>
<text x="56.9" y="175.9">DESCRIPTION</text>
<text x="163.1" y="175.4">List</text>
<text x="170.6" y="175.4">Request</text>
<text x="185.3" y="175.4">No.</text>
<text x="6.8" y="180.6">1</text>
<text x="14.5" y="180.3">----</text>
<text x="24" y="180.3">----</text>
<text x="34.5" y="180.3">---</text>
<text x="50.8" y="180.7">ENGINEERING RELEASE</text>
<text x="225.5" y="187.3">TITLE:</text>
<text x="225.6" y="197.2">PART No.</text>
<text x="163.7" y="203">DATE</text>
</g>
<g font-size="2.8" fill="#191924">
<text x="164.5" y="196.1">Aphisek</text>
<text x="179.9" y="196.1">Aphisek</text>
<text x="195.2" y="196.1">Preecha</text>
<text x="211" y="196.1">Preecha</text>
</g>
<g font-size="2.5">
<text x="4.9" y="175.9">REV.</text>
<text x="205.2" y="183.6">3</text>
<text x="208.9" y="183.6">RD</text>
<text x="214.4" y="183.6">ANGLE</text>
<text x="162.5" y="187.3">SCALE</text>
<text x="163.7" y="191.5">DETAILED</text>
<text x="174.9" y="187.3">:</text>
<text x="178.6" y="191.5">DESIGNED</text>
<text x="183.1" y="187.3">SHEET</text>
<text x="194.2" y="191.5">CHECKED</text>
<text x="197.2" y="187.3">/</text>
<text x="205.8" y="187.3">UNIT</text>
<text x="209.8" y="191.5">APPROVED</text>
<text x="213.7" y="187.3">(mm.)</text>
</g>
<g font-size="2.1">
<text x="74.1" y="15.7">REV.</text>
<text x="11.6" y="175.6">ECN No.</text>
<text x="92.2" y="174.5">UNLESS</text>
<text x="94.5" y="177.1">C0.1</text>
<text x="101.8" y="177.1">OR</text>
<text x="102.8" y="174.5">SPECIFIED</text>
<text x="106.6" y="177.1">R0.1</text>
<text x="127.3" y="174.7">M/C.</text>
<text x="148.6" y="174.8">Q'ty</text>
<text x="127.5" y="182.8">MATERIAL</text>
<text x="92.8" y="190.8">0.5</text>
<text x="98.2" y="190.8">~</text>
<text x="101.7" y="190.8">6</text>
<text x="110.6" y="187.8">0.05</text>
<text x="110.6" y="190.4">0.1</text>
<text x="127.6" y="190.9">FINISH</text>
<text x="93.4" y="195.7">30</text>
<text x="94.9" y="193">6</text>
<text x="98" y="195.7">~</text>
<text x="98" y="193">~</text>
<text x="101.5" y="195.7">120</text>
<text x="101.5" y="193">30</text>
<text x="110.5" y="193.2">0.2</text>
<text x="110.6" y="195.9">0.3</text>
<text x="92.1" y="201.1">400</text>
<text x="92.2" y="198.6">120</text>
<text x="96.2" y="203.9">ANGLE</text>
<text x="98.2" y="201.1">~</text>
<text x="98.3" y="198.6">~</text>
<text x="101.7" y="201.1">1000</text>
<text x="101.8" y="198.6">400</text>
<text x="110.6" y="198.5">0.4</text>
<text x="110.7" y="201.2">0.8</text>
<text x="112.1" y="203.9">1</text>
<text x="127.6" y="199">HEAT</text>
<text x="134.9" y="199">TREATMENT</text>
<text x="284.3" y="204.1">REV.</text>
</g>
<g font-size="1.8">
<text x="92.6" y="179.7">GENERAL</text>
<text x="102.5" y="179.7">TOLERANCE</text>
<text x="118.4" y="175.6">0.8S</text>
<text x="93.5" y="182.6">JISB0405</text>
<text x="99" y="185">WORKING</text>
<text x="104.3" y="182.6">MACHING</text>
<text x="118.4" y="182.1">6.3S</text>
<text x="91.6" y="187.6">LESS</text>
<text x="97.7" y="187.6">THAN</text>
<text x="104" y="187.6">0.5</text>
<text x="118.7" y="188.4">25S</text>
<text x="118.1" y="194.9">100S</text>
<text x="118.4" y="203.4">UNCUT</text>
</g>
</svg>
